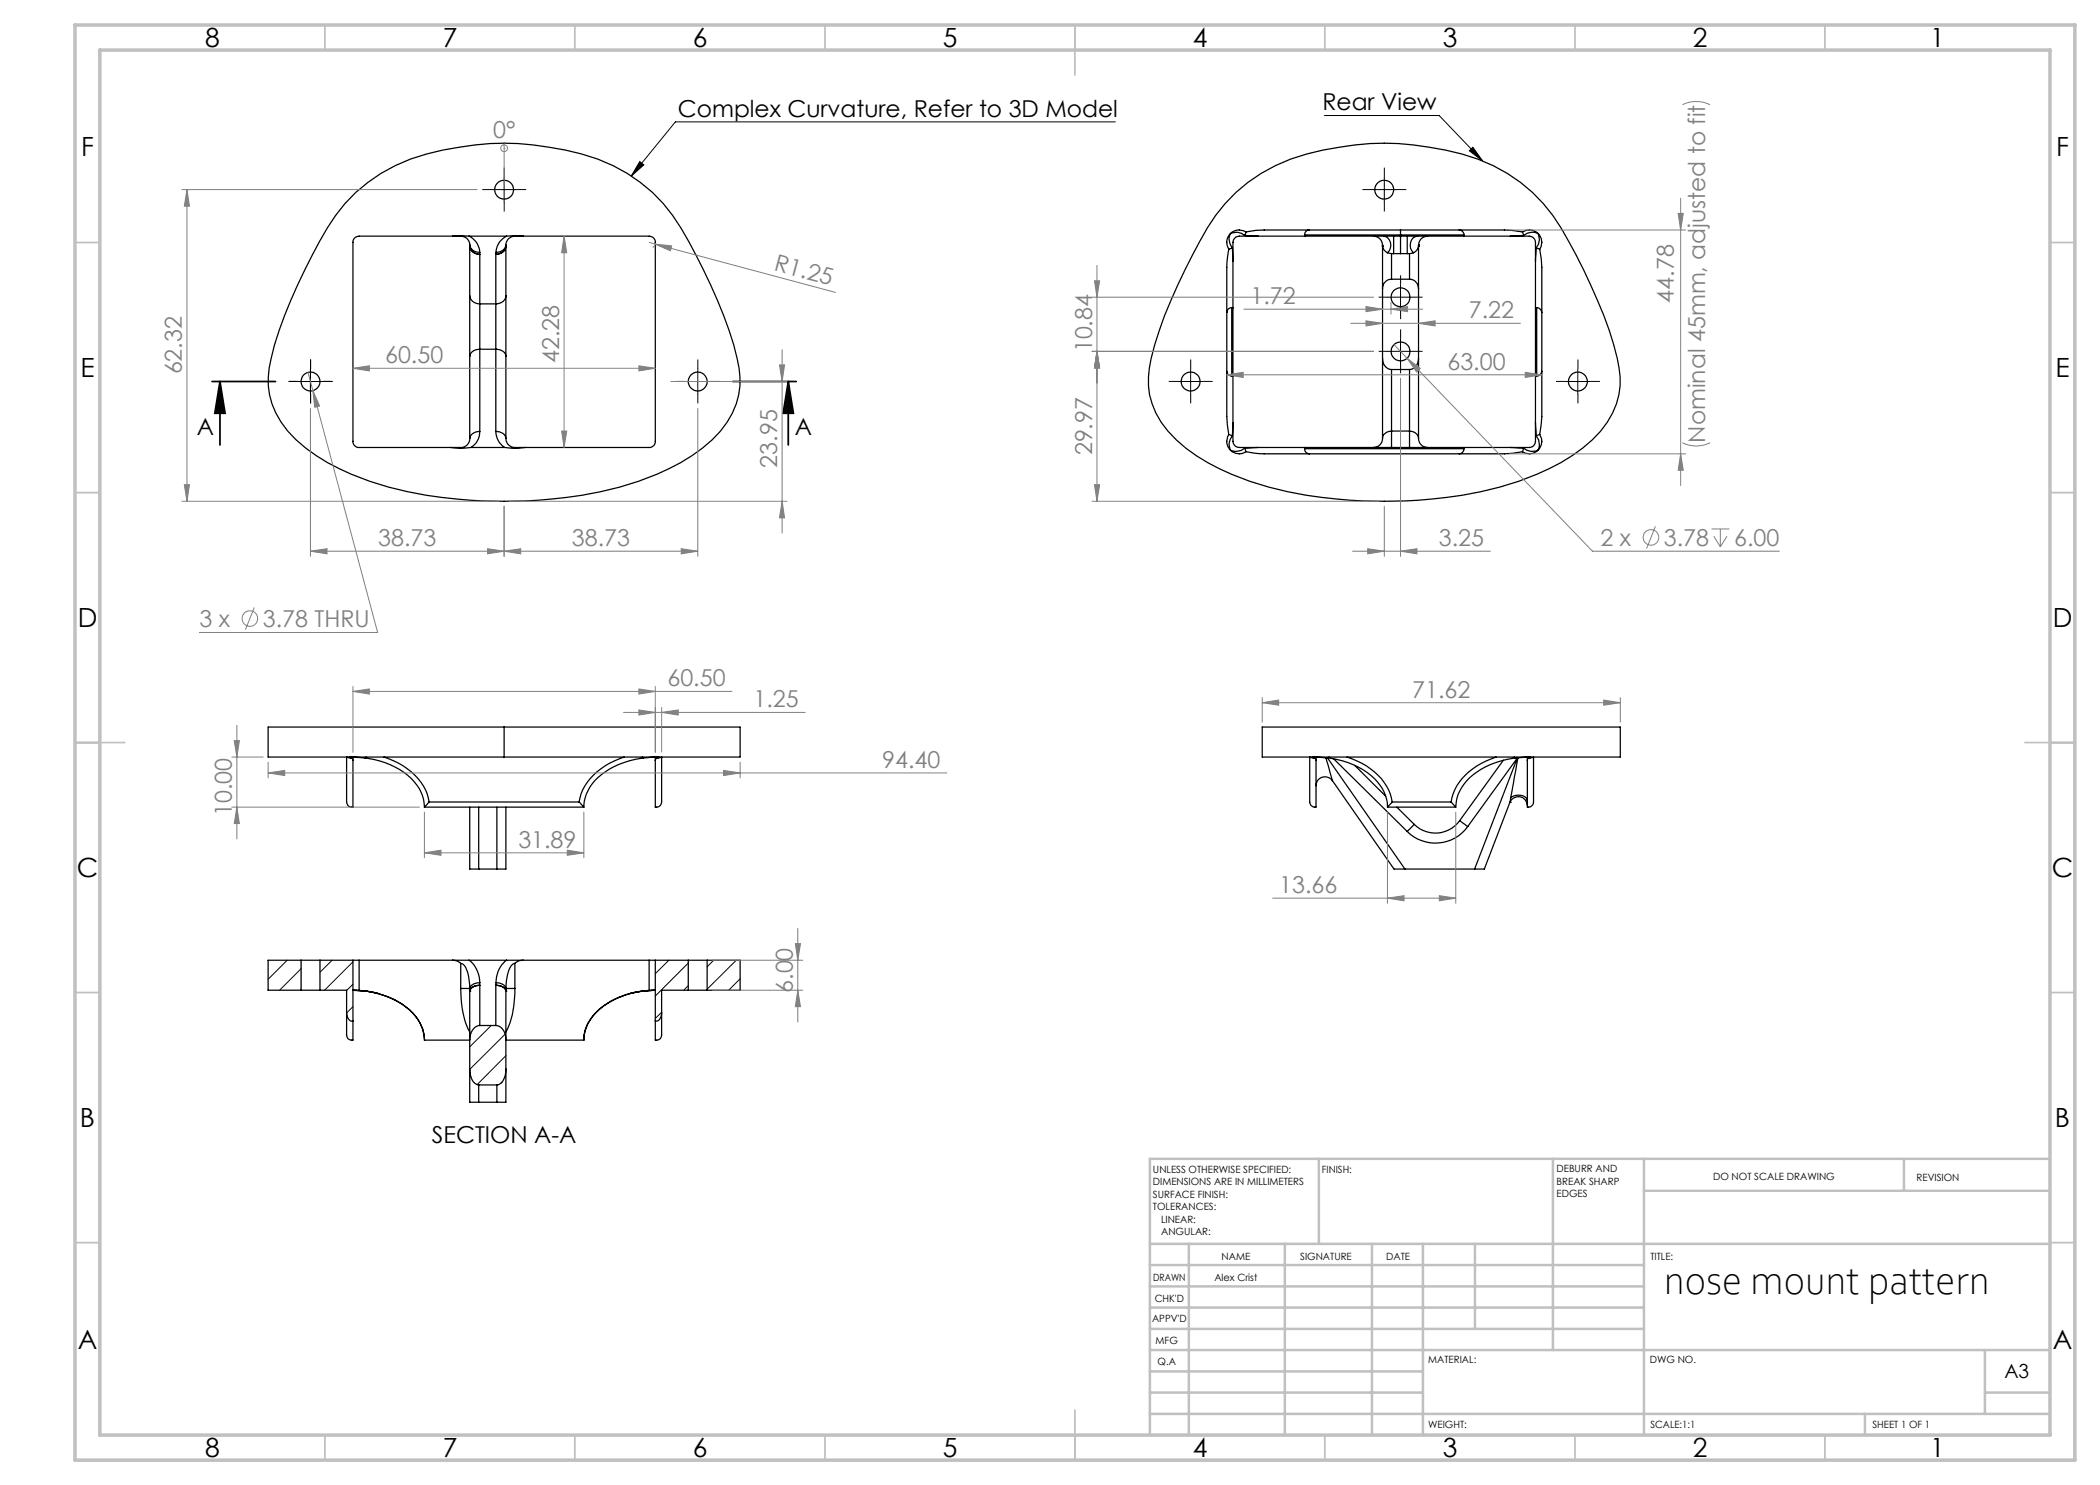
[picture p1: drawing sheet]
<svg xmlns="http://www.w3.org/2000/svg" width="420mm" height="297mm" viewBox="0 0 420 297" stroke-linecap="round" stroke-linejoin="round" font-family="sans-serif">
<g fill="none" stroke="#000" stroke-width=".25">
<path d="M71.2 38.5a35 35 0 0 1 17.3-8.5 56.4 56.4 0 0 1 31.1 1.8 32.5 32.5 0 0 1 18.1 16.5 98.9 98.9 0 0 1 9.7 23.4 15.3 15.3 0 0 1-3.3 14.6 34.8 34.8 0 0 1-12.7 8.5 77.8 77.8 0 0 1-28.6 5.4 88.5 88.5 0 0 1-28.8-3.9 38.3 38.3 0 0 1-16.4-10 15.3 15.3 0 0 1-3.4-14.6 98.9 98.9 0 0 1 9.7-23.4 36.9 36.9 0 0 1 7.3-9.8zM247.2 38.5a35 35 0 0 1 17.4-8.5 55.2 55.2 0 0 1 34 3.1 32.5 32.5 0 0 1 15.1 15.2 114.3 114.3 0 0 1 9.1 20.7 21.8 21.8 0 0 1 1 9.9 18.3 18.3 0 0 1-7.3 10.7 49.6 49.6 0 0 1-20.4 8.8 96.9 96.9 0 0 1-42.3-1 44.8 44.8 0 0 1-18.5-9.4 15.8 15.8 0 0 1-5.1-16.3 103.8 103.8 0 0 1 11.3-26.1l1.6-2.5 1.9-2.4zM90.5 47.2l1.3-.1 2 .1M90.5 47.2h.4a2.65 2.65 0 0 1 2.8 .9l.2 .9M90.5 47.2h-18.7a1.21 1.21 0 0 0-1.2 1.3v39.8a1.21 1.21 0 0 0 1.2 1.2h18.3M93.8 47.2a3.7 3.7 0 0 1 2.2 3.3M93.8 47.2h7.5M93.9 49a1.86 1.86 0 0 0 2.1 1.5M93.9 49.2a1.92 1.92 0 0 0 2.1 1.7 1.89 1.89 0 0 1-2.1-1.7zM93.9 59.2a1.9 1.9 0 0 0 2.1 1.6M93.9 59.2v12.1M93.9 49h.1"/>
<path d="M93.9 49.2v10M94 49.1l-.1 .1M96 50.5v10.3M99.2 50.9a1.92 1.92 0 0 0 2-1.7 1.7 1.7 0 0 1-2 1.7zM99.2 50.9v9.9M99.2 50.5v.4M101.2 59.2a1.84 1.84 0 0 1-2 1.6M101.2 59.2v12.1M101.2 49v10.2M101.3 47.2a3.7 3.7 0 0 0-2.1 3.3M101.3 47.2l1.7-.1 1.6 .1M104.6 47.2h-.7a2.19 2.19 0 0 0-2.5 1.1 2.24 2.24 0 0 1-1.5 2.1l-.7 .1"/>
<path d="M104.6 47.2h25.2a1.21 1.21 0 0 1 1.3 1.3v39.8a1.21 1.21 0 0 1-1.3 1.2h-24.8M245.7 49.8a55.1 55.1 0 0 0-.3 9.2v3.5M246.1 46.7a2.45 2.45 0 0 0 .4 2.9M246.1 46.7l.1-.1a2.7 2.7 0 0 1 2.8 .5M246.1 46.7a2.53 2.53 0 0 0-.4 3.1M246.5 49.6l-.8 .2M246.5 49.6l.1 2.6M246.6 52.2v9.4M249 47.1l2.6 .1M249.2 46.4l-.2 .7M249.2 46.4a2.53 2.53 0 0 0-3.1 .3M251.6 47.2h9.3"/>
<path d="M251.6 47.2h-2.5a2.33 2.33 0 0 0-2.2 .5l-.3 .8v3.7M260.9 47v.2M260.9 47h31.9M260.9 47.2h31.9M261.8 46h-6.9a26.8 26.8 0 0 0-5.7 .4M261.8 46a.96 .96 0 0 0-.9 1M261.8 46h30.1M274.7 47.2a1.82 1.82 0 0 1 1.8 1.9M276.5 49v.2M276.5 49.1v.1M276.5 49.1l.3 .8 .7 .6M276.5 49.2h.1"/>
<path d="M276.5 49.1v38.6M276.7 47.2a1.9 1.9 0 0 1 1.4 1.5 1.9 1.9 0 0 1-.6 1.8M277.5 50.5l.8 .2M278.3 55.8a1.86 1.86 0 0 0-1.8 2M278.3 50.7v5.1M278.3 50.7h3.6M278.3 55.8h3.6M278.7 47.2v3.5M280.1 46v4.7M281.4 47.2v3.5M281.9 55.8a1.87 1.87 0 0 1 1.8 2M281.9 50.7v5.1"/>
<path d="M282.7 50.5l-.8 .2M283.5 47.2a1.9 1.9 0 0 0-1.4 1.5 1.9 1.9 0 0 0 .6 1.8M283.7 49.1l-.2 .8-.8 .6M283.7 49.1v.1M283.7 49h.1M283.7 49.2h.1M283.7 49v.1M283.7 49.1v38.6M285.5 47.2a1.81 1.81 0 0 0-1.8 1.8M291.9 46a1.02 1.02 0 0 1 .9 1M291.9 46h4.2a50.4 50.4 0 0 1 8.4 .4M292.8 47.2h9.3"/>
<path d="M292.8 47v.2M302.1 47.2h3.8a1.25 1.25 0 0 1 1.2 1.3v3.7M304.5 46.4l.2 .7M304.5 46.4a2.61 2.61 0 0 1 3.1 .3M304.7 47.1l-2.6 .1M307.1 52.2v9.4M307.2 49.6l-.1 2.6M307.2 49.6l.7 .2M307.6 46.7l-.2-.1a2.6 2.6 0 0 0-2.7 .5M307.6 46.7a2.74 2.74 0 0 1-.4 2.9M307.6 46.7a2.72 2.72 0 0 1 .8 1.8l-.2 .8-.3 .5M307.9 49.8a46.2 46.2 0 0 1 .5 8.4v4.3"/>
<path d="M93.9 71.3v16.4M96 69.8a1.83 1.83 0 0 0-2.1 1.5M96 60.8v9M96 69.8h3.2M96 69.8v16.5M96 60.8h3.2M99.2 69.8a1.77 1.77 0 0 1 2 1.5M99.2 60.8v9M99.2 69.8v16.5M101.2 71.3v16.4M245.4 74.3v3.5a66.4 66.4 0 0 0 .3 9.1M245.4 74.3a.96 .96 0 0 0 .9 .9"/>
<path d="M245.4 62.5v11.8M246.3 61.5l.3 .1M246.3 61.5a1.01 1.01 0 0 0-.9 1M246.3 61.5v13.7M246.6 75.2h-.3M246.6 75.2v9.3M246.6 61.6v13.6M276.5 71.7a2.02 2.02 0 0 0 1.8 2.2M278.3 73.9v12.3M278.3 73.9h3.6M281.9 73.9v12.3M283.7 71.7a2.04 2.04 0 0 1-1.8 2.2"/>
<path d="M307.1 75.2v9.3M307.1 75.2h.2M307.1 61.6v13.6M307.3 61.5a1.07 1.07 0 0 1 1.1 1M307.3 61.5l-.2 .1M307.3 61.5v13.7M308.4 74.3a1.03 1.03 0 0 1-1.1 .9M308.4 74.3v4.3a46 46 0 0 1-.5 8.3M308.4 62.5v11.8M90.1 89.5a11.8 11.8 0 0 0 4.1 0M93.9 87.7a1.9 1.9 0 0 1-2.4 1.8h-1.4M94.2 89.5h6.7"/>
<path d="M96 86.3a3.7 3.7 0 0 1-1.8 3.2M96 86.3a1.83 1.83 0 0 0-2.1 1.4M99.2 86.3a3.9 3.9 0 0 0 1.7 3.2M99.2 86.3a1.77 1.77 0 0 1 2 1.4M100.9 89.5l1.8 .2 2.3-.2M101.2 87.7a1.9 1.9 0 0 0 2.3 1.8h1.5M245.7 86.9l.8 .2M245.7 86.9a2.5 2.5 0 0 0 .2 2.9l.2 .2M246.1 90a2.4 2.4 0 0 0 3.1 .3M246.5 87.1a2.56 2.56 0 0 0-.4 2.9M246.6 84.5l-.1 2.6M246.6 84.5v2.5a2.2 2.2 0 0 0 .5 2.2l.8 .3h3.7"/>
<path d="M249 89.6l.2 .7M249 89.6a2.59 2.59 0 0 1-2.9 .4M249.2 90.3a50.5 50.5 0 0 0 9.1 .5h3.5M251.6 89.5l-2.6 .1M251.6 89.5h9.3M260.9 89.7a.98 .98 0 0 0 .9 1.1M260.9 89.7h31.9M260.9 89.5v.2M260.9 89.5h31.9M261.8 90.8h30.1M276.5 87.7a1.81 1.81 0 0 1-1.8 1.8M278.3 86.2a1.72 1.72 0 0 0-1.8 1.5"/>
<path d="M278.3 86.2v3.3M278.3 86.2h3.6M281.9 86.2a1.72 1.72 0 0 1 1.8 1.5M281.9 86.2v3.3M283.7 87.7a1.81 1.81 0 0 0 1.8 1.8M292.8 89.5v.2M292.8 89.5h9.3M292.8 89.7a1.07 1.07 0 0 1-.9 1.1M302.1 89.5l2.6 .1M304.5 90.3a46.2 46.2 0 0 1-8.4 .5h-4.2M304.7 89.6l-.2 .7M304.7 89.6a2.71 2.71 0 0 0 2.9 .4"/>
<path d="M307.1 84.5l.1 2.6M307.1 84.5v3.8a1.25 1.25 0 0 1-1.2 1.2h-3.8M307.2 87.1a2.64 2.64 0 0 1 .4 2.9M307.6 90a2.72 2.72 0 0 1-1.7 .8l-.9-.2-.5-.3M307.9 86.9l-.7 .2M307.9 86.9a2.47 2.47 0 0 1-.3 3.1M53.6 145.4v6M53.7 145.4h47.1M53.7 151.4h47.1M70.4 151.6l-.6-.1 3.2 .1M70.4 151.6l-1.1-.2v8.2a1.47 1.47 0 0 0 .8 1.8h.5v-9.3M70.4 151.6l.2 .5"/>
<path d="M70.6 151.4v.7M72.9 151.5l.3 .1M72.9 151.6h.1M73 151.6a15.2 15.2 0 0 1 10.4 5.5 7.4 7.4 0 0 1 1.5 4.3M73.2 151.4l-.2 .2M76.8 151.4a13.1 13.1 0 0 1 8.6 7.4l.4 1.6M100.8 145.4h47.2M100.8 151.4h47.2M100.8 145.4v6M124.8 151.4a13.1 13.1 0 0 0-8.6 7.4l-.4 1.6M128.4 151.4l.3 .2M128.7 151.6a15.5 15.5 0 0 0-10.3 5.3l-1.2 2-.4 1.5v1"/>
<path d="M128.7 151.6l3.2-.1-.7 .1M128.7 151.6h.1M128.7 151.5l-.3 .1M131.1 151.4v.7M131.2 151.6l1.1-.2v8.2a1.47 1.47 0 0 1-.7 1.8h-.5v-9.3M131.2 151.6l-.1 .5M148 145.4v6M252.4 145.4h71.7v6h-71.7zM263.1 151.6l-.7-.2 3.2 .2M263.1 151.6l-1.2-.2v8.2a1.47 1.47 0 0 0 .8 1.8h.5v-9.3M263.1 151.6l.1 .5M263.2 151.4v.7"/>
<path d="M265.2 151.6l1.3 4.5M265.5 151.6l15.5 22.2M265.6 151.6a15.2 15.2 0 0 1 10.4 5.5 7.4 7.4 0 0 1 1.5 4.3M265.8 151.4l-.2 .2M266.5 156.1a1.8 1.8 0 0 0-2-.7 1.8 1.8 0 0 0-1.3 1.8M266.5 156.1l12.3 17.7h2.2M266.8 151.8l14.6 14.5M269.4 151.4a13.1 13.1 0 0 1 8.7 7.4l.3 1.6M270.9 153.1l6.2 6.1M299.2 151.4a12.9 12.9 0 0 0-8.6 7.4l-.4 1.6M300.7 152l-8.8 12.1M302.2 159.5a2.42 2.42 0 0 1 3.2 .3l.1 .3"/>
<path d="M302.2 159.5l-.2 1M302.9 151.4l.2 .2M303.1 151.6a15.3 15.3 0 0 0-10.3 5.3l-.5 .6a7.4 7.4 0 0 0-1.2 3.9M303.1 151.6l3.1-.1-.6 .1M303.5 151.6h.1M303.5 151.6l.1 .1M303.5 151.6l-10 13.7M303.5 151.6l-8.6 22.2M303.6 151.7l-1.4 7.8M303.6 151.5v.2M305.5 151.4v.7M305.6 151.6l1.1-.2v8.2a1.41 1.41 0 0 1-.7 1.8h-.5v-9.3"/>
<path d="M305.6 151.6l-.1 .5M84.9 161.4h31.9M85.8 160.4l-.9 1M85.8 160.4h30M93.9 161.4v12.4h1.8M95.7 161.4v12.4M95.7 173.8h3.7M99.4 161.4v12.4M101.2 161.4v12.4h-1.8M115.8 160.4l1 1M277.5 161.4h13.6M278.4 160.4l-.9 1"/>
<path d="M278.4 160.4h11.8M279.4 161.4l3.5 3.5M281 173.8h13.9M282.9 164.9l-1.5 1.4M290.2 160.4l.9 1M291.9 164.1l1.6 1.2M291.9 164.1a6 6 0 0 1-9 .8M293.5 165.3a8 8 0 0 1-12.1 1M302 160.5l-5.1 13.3h-2M302 160.5a1.81 1.81 0 0 1 2-1.2 1.81 1.81 0 0 1 1.5 1.8M302 160.5h.1M60.2 192h3.8"/>
<path d="M60.2 198h3.8M60.2 192h-6.6v6h6.6M60.2 192v6M64 192v6M64 192h6.6M64 198h5.3v4.5M70.6 198.1h1.2M70.6 192h1.2M70.6 192v12.2M71.8 198.1l3.8 .6M71.8 192h18.7M71.8 192v6.1"/>
<path d="M72.9 198.2l-2.3-.2 2.4 .2M72.9 198.2l2.7 .5M72.9 198.2h.1M73 198.2a15.1 15.1 0 0 1 10.6 5.7l.9 2 .4 2.1M75.6 198.7a13.2 13.2 0 0 1 8.5 6l.5 1.1 .3 2.2M90.5 192a2.09 2.09 0 0 1 1.6 .7M90.5 192h3.3M92.1 197.7h1.8M92.1 192.7h.3a3.7 3.7 0 0 1 1.4 3.2l.1 1.8M92.1 197.7a18.4 18.4 0 0 0 1.8 8.7M92.1 192.7v5M93.8 192a5.7 5.7 0 0 1 2.2 4.5"/>
<path d="M93.8 192h7.5M93.9 198.2v22.2h1.8M93.9 198.2h.1M93.9 197.7l.1 .5M94 197.9v.2M94.2 197.7l-.3 .5a1.95 1.95 0 0 1 2.1-1.1 2.29 2.29 0 0 0-1.8 .6zM96 196.5a1.91 1.91 0 0 0-2.1 1.2M96 196.5v8.6M99.2 197.1a1.75 1.75 0 0 1 2 1.1M99.2 197.1h.2a1.9 1.9 0 0 1 1.8 1.1M99.2 197.1v8M99.2 196.5a1.82 1.82 0 0 1 2 1.2"/>
<path d="M99.2 196.5v.6M101.2 197.7v22.7h-1.8M101.2 198.2h.1M101.2 197.7h1.8M101.3 192a5.5 5.5 0 0 0-2.1 4.5M101.3 192h3.3M103 192.7a2.36 2.36 0 0 0-1.5 2.1l-.3 2.9M103 197.7a17.3 17.3 0 0 1-1.8 8.7M103 192.7v5M104.6 192l-.7 .1-.9 .6M104.6 192h25.2M126.1 198.7a13.3 13.3 0 0 0-8.6 6.1l-.5 1.2-.3 2"/>
<path d="M128.7 198.2l2.3-.2-2.3 .2M128.7 198.2a14.7 14.7 0 0 0-10.9 6.2l-.8 2-.2 1.6M128.7 198.2h.1M128.7 198.2l-2.6 .5M129.8 198.1h1.3M129.8 198.1l-3.7 .6M129.8 192h1.3M129.8 192v6.1M131.1 192v12.2M131.1 192h6.6M137.7 192h3.7M137.7 198h3.7"/>
<path d="M137.7 192v6M137.7 198h-5.4v4.5M141.4 192h6.6v6h-6.6M141.4 192v6M69.3 202.5v3a3.3 3.3 0 0 0 .3 2.2l.5 .3h.5v-3.8M69.3 202.5a1.48 1.48 0 0 0 1 1.7h.3M84.9 208h.1M84.9 208h9M93.9 213.8a3.3 3.3 0 0 0 1.6 3.2h.2M95.7 217v3.4M95.7 217h3.7M96 205.1a2.53 2.53 0 0 0-2.1 2.8"/>
<path d="M96 205.1h3.2M99.2 205.1a2.46 2.46 0 0 1 2 2.8M99.4 217v3.4M101.2 213.8a2.78 2.78 0 0 1-1.8 3.2M101.2 208h15.5M116.7 208h.1M132.3 202.5v3a3.3 3.3 0 0 1-.2 2.2l-.5 .3h-.5v-3.8M132.3 202.5a1.41 1.41 0 0 1-1.1 1.7h-.1M95.7 220.4h3.7"/>
<circle cx="100.8" cy="37.9" r="1.89"/>
<circle cx="276.8" cy="37.9" r="1.89"/>
<circle cx="280.1" cy="59.5" r="1.88"/>
<circle cx="62.1" cy="76.3" r="1.89"/>
<circle cx="139.5" cy="76.3" r="1.88"/>
<circle cx="238.1" cy="76.3" r="1.89"/>
<circle cx="280.1" cy="70.3" r="1.88"/>
<circle cx="315.6" cy="76.3" r="1.88"/>
</g>
<g fill="none" stroke="#000" stroke-width=".2">
<path d="M98.3 37.9h5M100.8 35.5v4.9M128 32.3l.8 .7-2.5 2.2zM223.1 24.4h-88l-8.8 10.8M264.9 23.1h22.9l8.7 9.1M274.4 37.9h5M276.9 35.5v4.9M293.9 30.2l.7-.7 1.9 2.7zM277.6 59.4h5M280.1 56.9v5M59.6 76.3h5M62.1 73.8v5"/>
<path d="M137.1 76.3h5M139.6 73.8v5M235.6 76.3h5M238.1 73.8v5M277.6 70.3h5M280.1 67.8v5M313.1 76.3h5M315.6 73.8v5M57.4 192l-3.8 3.9M60.2 193.7l-4.3 4.3M66.4 192l-2.4 2.4M70.6 192.4l-5.7 5.6"/>
<path d="M70.6 196.8l-1.3 1.3M133.8 192l-2.7 2.7M137.7 192.6l-6.6 6.6M137.7 197.1l-1 .9M142.7 192l-1.3 1.4M147.2 192l-5.8 5.8M148 195.8l-2.3 2.2M70.6 201.3l-1.3 1.3M98.2 205.1l-4.3 4.3M100.4 216.4l-.3 .3M101 206.8l-7.1 7.1M101.2 211.1l-5.8 5.8"/>
<path d="M132.3 202.5l-1.2 1.2"/>
</g>
<g fill="none" stroke="#808080" stroke-width=".2">
<path d="M36.4 37.9h59M37.4 37.9l.5 3.3h-1zM37.4 37.9v62.4M100.8 29.7h.1M100.8 28.6v8.3M336.1 39.6v57.5M336.5 21a6.4 6.4 0 0 1 5.5 0M112.8 47.2l.5 3.3h-1zM112.8 47.2v42.3M129.8 48.5l1.2 .3M130.8 49.3l-.2 .2M131 48.8l36.1 9.7"/>
<path d="M131 48.8l3.3 .4-.2 1zM218.4 59.4h56.3M218.9 56.2h1l-.5 3.2zM219.4 53.1v47.2M301.9 46h35.2M335.6 42.7h1.1l-.6 3.3zM61.6 74.5l1 3.6M62.6 78.1l1.3 3.1-1 .3zM62.6 78.1l12.9 48.4h-35.6M70.6 73.7l3.3-.5v1zM70.6 73.7h60.5M127.8 73.2l3.3 .5-3.3 .5z"/>
<path d="M134.2 76.3h23.2M155.9 73h1l-.5 3.3zM156.4 70v36.6M218.4 70.3h56.3M219.4 70.3l.5 3.3h-1zM245.4 75l3.2-.5v1zM245.4 75h63M248.8 61.8h35.8M270.2 64.7h33.9M273.2 64.2l3.3 .5-3.3 .5zM273.2 61.3l3.3 .5-3.3 .5zM278.2 61.8l3.3-.5v1z"/>
<path d="M278.2 60.5v2.3M278.8 68.9l2.6 2.7M280.1 75.7v35.6M281.4 71.6l2.7 2.1-.8 .7zM281.4 71.6l37.1 38.6h37.4M283.7 64.7l3.3-.5v1zM305 74.5l3.4 .5-3.4 .5zM36.9 96.9h1l-.5 3.4zM62.1 81.7v29.6M112.3 86.2h1l-.5 3.3zM139.6 81.7v29.6M218.9 96.9h1l-.5 3.4z"/>
<path d="M301.9 90.8h35.2M336.1 90.8l.6 3.2h-1.1zM336.5 88.5a6.1 6.1 0 0 0 5.5 0M36.4 100.3h63.4M62.1 110.2l3.3-.5v1.1zM97.5 109.7l3.3 .5-3.3 .6zM100.8 110.2l3.3-.5v1.1zM100.8 101.2v10.1M101.8 100.3h55.6M136.2 109.7l3.4 .5-3.4 .6zM139.6 110.2h-77.5M156.4 100.3l.5 3.3h-1z"/>
<path d="M218.4 100.3h57.4M270.5 110.2h27.6M273.5 109.7l3.4 .5-3.4 .6zM276.9 101.2v10.1M280.1 110.2l3.3-.5v1.1zM331.1 105.3l-1.8 4.4M342.3 105.8h3.6M342.8 107.2l1.3 2.2M344.1 105.8v3.6M345.4 107.2l-1.3 2.2M50.9 121.5l-1.8 4.4M70.6 138.3l3.3-.5v1z"/>
<path d="M70.6 137.3v13.2M70.6 138.3h75.8M127.8 137.8l3.3 .5-3.3 .5zM131.1 137.3v13.2M252.4 139.5v4.9M324.1 139.5v4.9M46.4 151.4h6.2M46.8 148.1h1.1l-.5 3.3zM47.4 145.1v22.7M53.6 154.6l3.3-.5v1zM53.6 152.4v3.2M53.6 154.6h135.8"/>
<path d="M124.7 142.5h36.3M127.8 142l3.3 .5-3.3 .5zM132.3 142.5l3.3-.5v1zM132.3 141.5v8.9M144.7 154.1l3.3 .5-3.3 .5zM148 152.4v3.2M252.4 140.5l3.3-.5v1zM252.4 140.5h71.7M320.7 140l3.4 .5-3.4 .5zM46.4 161.4h37.5M47.4 161.4l.5 3.3h-1.1zM84.9 170.6l3.3-.6v1.1z"/>
<path d="M84.9 162.4v9.2M84.9 170.6h31.9M113.5 170l3.3 .6-3.3 .5zM116.8 162.4v9.2M254.5 179.6h36.6M277.5 179.6l3.3-.5v1.1zM277.5 162.4v18.3M287.9 179.1l3.2 .5-3.2 .6zM291.1 162.4v18.3M142.5 198h18M142.5 192h18M159.1 188.7h1l-.5 3.3z"/>
<path d="M159.6 198l.5 3.3h-1zM159.6 185.7v18.7"/>
<circle cx="100.8" cy="29.6" r=".68"/>
<circle cx="330.2" cy="107.5" r="1.55"/>
<circle cx="50" cy="123.7" r="1.55"/>
</g>
<path d="M42.4 76.3h12.7M44 76.3l1 6.4h-2zM44 76.3v12.7M146.5 76.3h12.7M157.7 76.3l1 6.4h-2.1zM157.7 76.3v12.7" fill="none" stroke="#000" stroke-width=".35"/>
<g fill="none" stroke="#000" stroke-width=".2" stroke-dasharray="15.2 1.3 1.3 1.3" stroke-linecap="butt">
<path d="M98.3 37.9h-1.8M100.8 35.4v-1.9M103.3 37.9h1.9M274.4 37.9h-1.9M276.9 35.4v-1.9M279.4 37.9h1.9M100.8 40.4v1.9M276.9 40.4v1.9M277.6 59.4h-1.9M280.1 56.9v-1.9M282.6 59.4h1.9M59.6 76.3h-1.9"/>
<path d="M62.1 73.8v-1.9M62.1 78.8v1.9M64.6 76.3h1.9M137.1 76.3h-1.9M139.6 73.8v-1.9M139.6 78.8v1.9M142.1 76.3h1.9M235.6 76.3h-1.8M238.1 73.8v-1.9M238.1 78.8v1.9M240.6 76.3h1.9M277.6 70.3h-1.9"/>
<path d="M280.1 67.8v-1.9M280.1 72.8v1.9M280.1 61.9v1.9M282.6 70.3h1.9M313.1 76.3h-1.9M315.6 73.8v-1.9M315.6 78.8v1.9M318.1 76.3h1.9"/>
</g>
<g fill="none" stroke="#c0c0c0" stroke-width=".35">
<path d="M65 5v5M115 5v5M165 5v5M215 5v10M265 5v5M315 5v5M365 5v5M15 48.5h5M410 48.5h5M15 98.5h5M410 98.5h5M15 148.5h10"/>
<path d="M405 148.5h10M15 198.5h5M410 198.5h5M15 248.5h5M410 248.5h5M65 287v5M115 287v5M165 287v5M215 282v10M265 287v5M315 287v5M365 287v5"/>
</g>
<g fill="none" stroke="#c0c0c0" stroke-width=".5">
<path d="M263.8 231.8v17M310.6 231.8v38.2M328.8 231.8v55.2M328.8 238.2h81.2M380.8 231.8v6.4M410 231.8h-180v55.2M230 248.8h180M230 257.3h98.8M230 253h98.8M237.8 248.8v38.2M257 248.8v38.2M274.4 248.8v38.2"/>
<path d="M284.6 248.8v38.2M295 248.8v17M230 265.8h98.8M230 261.5h98.8M230 278.5h54.6M230 274.3h54.6M230 270h180M397 278.5h13M397 270v12.8M230 282.8h180M373 282.8v4.2"/>
</g>
<path d="M15 5h400v287h-400zM20 10h390v277h-390z" fill="none" stroke="#c0c0c0" stroke-width=".7"/>
<g fill="#000">
<path d="M128 32.3l.8 .7-2.5 2.2zM293.9 30.2l.7-.7 1.9 2.7z"/>
<path d="M157.7 76.3l1 6.4h-2.1zM44 76.3l1 6.4h-2z"/>
</g>
<g fill="#808080">
<path d="M131 48.8l3.3 .4-.2 1z"/>
<path d="M287.9 179.1l3.2 .5-3.2 .6zM277.5 179.6l3.3-.5v1.1z"/>
<path d="M127.8 73.2l3.3 .5-3.3 .5zM70.6 73.7l3.3-.5v1z"/>
<path d="M97.5 109.7l3.3 .5-3.3 .6zM62.1 110.2l3.3-.5v1.1zM278.2 61.8l3.3-.5v1zM273.2 61.3l3.3 .5-3.3 .5zM113.5 170l3.3 .6-3.3 .5zM84.9 170.6l3.3-.6v1.1z"/>
<path d="M62.6 78.1l.3 3.4 1-.3zM100.8 110.2l3.3-.5v1.1zM136.2 109.7l3.4 .5-3.4 .6zM281.4 71.6l1.9 2.8 .8-.7zM273.5 109.7l3.4 .5-3.4 .6zM280.1 110.2l3.3-.5v1.1zM53.6 154.6l3.3-.5v1zM144.7 154.1l3.3 .5-3.3 .5z"/>
<path d="M70.6 138.3l3.3-.5v1zM127.8 137.8l3.3 .5-3.3 .5z"/>
<path d="M245.4 75l3.2-.5v1zM305 74.5l3.4 .5-3.4 .5z"/>
<path d="M132.3 142.5l3.3-.5v1zM127.8 142l3.3 .5-3.3 .5z"/>
<path d="M36.9 96.9h1l-.5 3.4zM37.4 37.9l.5 3.3h-1zM156.4 100.3l.5 3.3h-1zM155.9 73h1l-.5 3.3zM218.9 96.9h1l-.5 3.4zM219.4 70.3l.5 3.3h-1zM336.1 90.8l.6 3.2h-1.1zM335.6 42.7h1.1l-.6 3.3zM219.4 70.3l.5 3.3h-1zM218.9 56.2h1l-.5 3.2zM159.6 198l.5 3.3h-1zM159.1 188.7h1l-.5 3.3z"/>
<path d="M112.3 86.2h1l-.5 3.3zM112.8 47.2l.5 3.3h-1z"/>
<path d="M46.8 148.1h1.1l-.5 3.3zM47.4 161.4l.5 3.3h-1.1z"/>
<path d="M252.4 140.5l3.3-.5v1zM320.7 140l3.4 .5-3.4 .5z"/>
<path d="M273.2 64.2l3.3 .5-3.3 .5zM283.7 64.7l3.3-.5v1z"/>
</g>
<text font-size="8.5" x="332.8" y="258.8">nose mount pattern</text>
<g font-size="5.3">
<text x="41" y="9.5">8</text>
<text x="88.5" y="9.5">7</text>
<text x="138.5" y="9.5">6</text>
<text x="188.5" y="9.5">5</text>
<text x="238.5" y="9.5">4</text>
<text x="288.5" y="9.5">3</text>
<text x="338.5" y="9.5">2</text>
<text x="386" y="9.5">1</text>
<text x="16.2" y="31.2">F</text>
<text x="411.2" y="31.2">F</text>
<text x="16.1" y="75.5">E</text>
<text x="411.1" y="75.5">E</text>
<text x="15.5" y="125.5">D</text>
<text x="410.5" y="125.5">D</text>
<text x="15.4" y="175.5">C</text>
<text x="410.4" y="175.5">C</text>
<text x="16" y="225.5">B</text>
<text x="411" y="225.5">B</text>
<text x="15.5" y="269.7">A</text>
<text x="410.5" y="269.7">A</text>
<text x="41" y="291.5">8</text>
<text x="88.5" y="291.5">7</text>
<text x="138.5" y="291.5">6</text>
<text x="188.5" y="291.5">5</text>
<text x="238.5" y="291.5">4</text>
<text x="288.5" y="291.5">3</text>
<text x="338.5" y="291.5">2</text>
<text x="386" y="291.5">1</text>
</g>
<g font-size="4.7">
<text x="135.6" y="23.3">Complex Curvature, Refer to 3D Model</text>
<text x="264.5" y="22.1">Rear View</text>
<text x="39.4" y="86.9">A</text>
<text x="159" y="86.9">A</text>
<text x="86.4" y="228.5">SECTION A-A</text>
</g>
<g font-size="4.7" fill="#808080">
<text x="98.6" y="27.6">0°</text>
<text x="154.7" y="54.1" transform="rotate(15 154.7 54.1)">R1.25</text>
<text x="250.1" y="60.8">1.72</text>
<text x="293.8" y="63.6">7.22</text>
<text x="334.8" y="60.6" transform="rotate(-90 334.8 60.6)">44.78</text>
<text x="218.4" y="70.5" transform="rotate(-90 218.4 70.5)">10.84</text>
<text x="36.4" y="74.9" transform="rotate(-90 36.4 74.9)">62.32</text>
<text x="77" y="72.6">60.50</text>
<text x="111.8" y="72.6" transform="rotate(-90 111.8 72.6)">42.28</text>
<text x="289.5" y="73.9">63.00</text>
<text x="341" y="88.5" transform="rotate(-90 341 88.5)">Nominal 45mm, adjusted to fit</text>
<text x="155.4" y="93.5" transform="rotate(-90 155.4 93.5)">23.95</text>
<text x="218.4" y="91.1" transform="rotate(-90 218.4 91.1)">29.97</text>
<text x="75.7" y="109.2">38.73</text>
<text x="114.4" y="109.2">38.73</text>
<text x="287.8" y="109.2">3.25</text>
<text x="320.1" y="109.2">2 x</text>
<text x="332.8" y="109.2">3.78</text>
<text x="346.8" y="109.2">6.00</text>
<text x="39.9" y="125.4">3 x</text>
<text x="52.6" y="125.4">3.78 THRU</text>
<text x="133.5" y="137.3">60.50</text>
<text x="150.7" y="141.5">1.25</text>
<text x="282.5" y="139.5">71.62</text>
<text x="176.5" y="153.6">94.40</text>
<text x="46.4" y="163.3" transform="rotate(-90 46.4 163.3)">10.00</text>
<text x="103.7" y="169.5">31.89</text>
<text x="255.8" y="178.6">13.66</text>
<text x="158.6" y="198.6" transform="rotate(-90 158.6 198.6)">6.00</text>
</g>
<text font-size="3.9" x="400.9" y="275.5">A3</text>
<g font-size="2">
<text x="230.6" y="234.6">UNLESS OTHERWISE SPECIFIED:</text>
<text x="230.6" y="237.1">DIMENSIONS ARE IN MILLIMETERS</text>
<text x="230.6" y="239.6">SURFACE FINISH:</text>
<text x="264.4" y="234.6">FINISH:</text>
<text x="311.3" y="234.5">DEBURR AND</text>
<text x="311.3" y="237">BREAK SHARP</text>
<text x="311.3" y="239.5">EDGES</text>
<text x="342.6" y="236">DO NOT SCALE DRAWING</text>
<text x="383.3" y="236.2">REVISION</text>
<text x="230.6" y="242.1">TOLERANCES:</text>
<text x="232.2" y="244.6">LINEAR:</text>
<text x="232.2" y="247.1">ANGULAR:</text>
<text x="244.3" y="252">NAME</text>
<text x="260" y="251.9">SIGNATURE</text>
<text x="277.2" y="251.9">DATE</text>
<text x="330.1" y="251.9">TITLE:</text>
<text x="230.6" y="256.1">DRAWN</text>
<text x="242.9" y="256.1">Alex Crist</text>
<text x="230.9" y="260.3">CHK'D</text>
<text x="230.4" y="264.4">APPV'D</text>
<text x="231.1" y="268.8">MFG</text>
<text x="231.5" y="273">Q.A</text>
<text x="285.6" y="272.5">MATERIAL:</text>
<text x="330" y="272.5">DWG NO.</text>
<text x="285.6" y="285.5">WEIGHT:</text>
<text x="330.1" y="285.6">SCALE:1:1</text>
<text x="374.5" y="285.6">SHEET 1 OF 1</text>
</g>
</svg>
